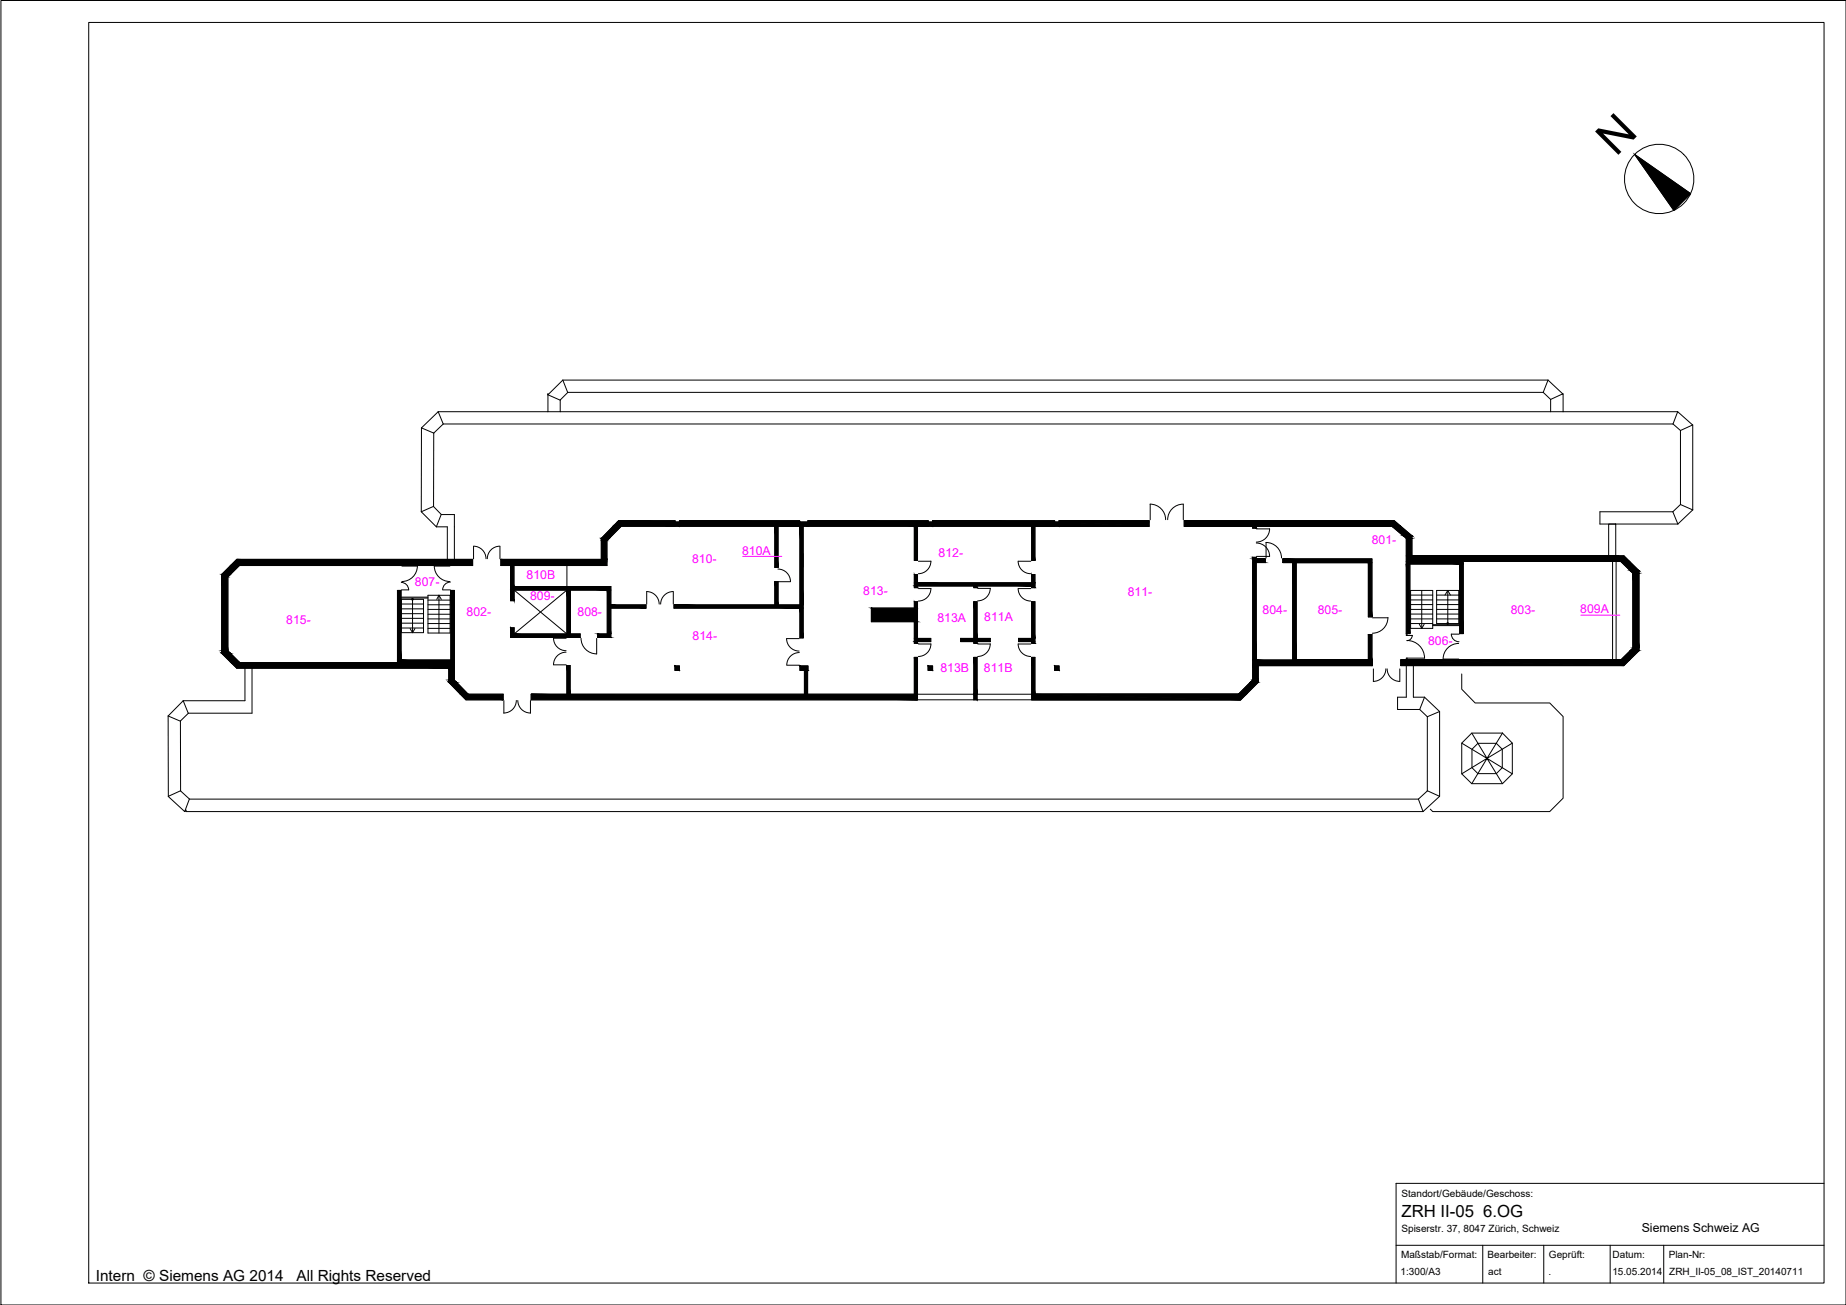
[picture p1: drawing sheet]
<svg xmlns="http://www.w3.org/2000/svg" width="420mm" height="297mm" viewBox="0 0 420 297" stroke-linecap="round" stroke-linejoin="round" font-family="sans-serif">
<!-- layer: S_Schraffur_Wand_tragend -->
<g fill="#000" stroke="#000" stroke-width=".23">
<path d="M241 118.8h20.5v1zM241 118.5h20.5zM269.5 118.5h47.8zM285.9 128h2.1zM292 127.2h20.3zM234.8 158h48.9l-1.3 1.3zM281.9 158h1.8zM318.8 150.2h52.1l-1.3 1.3zM368.9 150.2h2z"/>
<path d="M139.5 119.8l-.8 2.7 2.7-2.7zM139.5 119.8l-.8 2.7h-1.8z"/>
<path d="M140.8 118.5l12.8 .3v-.3zM140.8 118.5l12.8 .3h-13.1z"/>
<path d="M140.5 118.8l13.1 1v-1zM140.5 118.8l13.1 1h-14.1z"/>
<path d="M153.6 118.8l1 1v-1zM153.6 118.8l1 1h-1z"/>
<path d="M176.4 119.8l.7 9.3v-9.3zM176.4 119.8l.7 9.3h-.7z"/>
<path d="M154.6 118.5l27.4 .3v-.3zM154.6 118.5l27.4 .3h-27.4z"/>
<path d="M154.6 118.8l27.4 1v-1zM154.6 118.8l27.4 1h-27.4z"/>
<path d="M182.1 119.8l.7 17.9v-17.9zM182.1 119.8l.7 17.9h-.7z"/>
<path d="M182 118.8l1.9 1v-1zM182 118.8l1.9 1h-1.9z"/>
<path d="M208.1 119.8l.7 7.8v-7.8zM208.1 119.8l.7 7.8h-.7z"/>
<path d="M183.9 118.5l27.3 .3v-.3zM183.9 118.5l27.3 .3h-27.3z"/>
<path d="M183.9 118.8l27.3 1v-1zM183.9 118.8l27.3 1h-27.3z"/>
<path d="M211.2 118.8l1.1 1v-1zM211.2 118.8l1.1 1h-1.1z"/>
<path d="M234.8 119.8l.7 7.8v-7.8zM234.8 119.8l.7 7.8h-.7z"/>
<path d="M212.3 118.5l27.7 .3v-.3zM212.3 118.5l27.7 .3h-27.7z"/>
<path d="M212.3 118.8l27.7 1v-1zM212.3 118.8l27.7 1h-27.7z"/>
<path d="M240 118.8l1 1v-1zM240 118.8l1 1h-1z"/>
<path d="M241 118.5l20.5 .3v-.3zM241 118.5l20.5 .3h-20.5z"/>
<path d="M241 119.8h20.5zM241 118.8l20.5 1h-20.5z"/>
<path d="M269.5 119.8h16.4zM269.5 119.8h47.3z"/>
<path d="M285.1 119.8l.8 .4v-.4zM285.1 119.8l.8 .4h-.8z"/>
<path d="M269.5 118.5l49.3 1.3-1.5-1.3zM269.5 118.5l49.3 1.3h-49.3z"/>
<path d="M316.8 119.8l4.6 2.1-2.6-2.1zM316.8 119.8l4.6 2.1h-2z"/>
<path d="M50.5 131.3l1.4 16.8v-16.8zM50.5 131.3l1.4 16.8h-1.4z"/>
<path d="M50.5 130.8l1.4 .5 .6-.5zM50.5 130.8l1.4 .5h-1.4z"/>
<path d="M52.5 128.7v2.1l2-2.1zM52.5 128.7v2.1h-2z"/>
<path d="M90.5 134.4l.8 15.8v-15.8zM90.5 134.4l.8 15.8h-.8z"/>
<path d="M102.6 134.4l.8 15.8v-15.8zM102.6 134.4l.8 15.8h-.8z"/>
<path d="M53.9 127.3l53.7 1.4v-1.4zM52.5 128.7l1.4-1.4 53.7 1.4z"/>
<path d="M116.2 128.7l.8 4.8v-4.8zM116.2 128.7l.8 4.8h-.8z"/>
<path d="M116.2 134.3l.8 2.4v-2.4zM116.2 134.3l.8 2.4h-.8z"/>
<path d="M129 134.3l.8 10v-10zM129 134.3l.8 10h-.8z"/>
<path d="M136.9 123l1.2 4.3v-4.3zM136.9 123l1.2 4.3h-1.2z"/>
<path d="M114 127.3l24.1 1.4v-1.4zM114 127.3l24.1 1.4h-24.1z"/>
<path d="M136.9 122.5l1.2 .5 .6-.5zM136.9 122.5l1.2 .5h-1.2z"/>
<path d="M116.2 133.5l22.8 .8v-.8zM116.2 133.5l22.8 .8h-22.8z"/>
<path d="M138.2 134.3l.8 10v-10zM138.2 134.3l.8 10h-.8z"/>
<path d="M139 137.7l8 .7v-.7zM139 137.7l8 .7h-8z"/>
<path d="M176.4 132.4l.7 5.3v-5.3zM176.4 132.4l.7 5.3h-.7z"/>
<path d="M153.4 137.7l29.4 .7v-.7zM153.4 137.7l29.4 .7h-29.4z"/>
<path d="M182.1 138.4l.7 6.8v-6.8zM182.1 138.4l.7 6.8h-.7z"/>
<path d="M208.1 137l.7 1.4v-1.4zM208.1 137l.7 1.4h-.7z"/>
<path d="M198.3 138.4l10.5 3.1v-3.1zM198.3 138.4l10.5 3.1h-10.5z"/>
<path d="M208.1 130.8l.7 1.9v-1.9zM208.1 130.8l.7 1.9h-.7z"/>
<path d="M208.1 133.4l.7 .4v-.4zM208.1 133.4l.7 .4h-.7z"/>
<path d="M221.7 137l.7 8.3v-8.3zM221.7 137l.7 8.3h-.7z"/>
<path d="M221.7 133.4l.7 .4v-.4zM221.7 133.4l.7 .4h-.7z"/>
<path d="M234.8 130.8l.7 1.9v-1.9zM234.8 130.8l.7 1.9h-.7z"/>
<path d="M208.1 132.7l27.4 .7v-.7zM208.1 132.7l27.4 .7h-27.4z"/>
<path d="M234.8 133.4l.7 .4v-.4zM234.8 133.4l.7 .4h-.7z"/>
<path d="M234.8 137l.7 8.3v-8.3zM234.8 137l.7 8.3h-.7z"/>
<path d="M285.1 128h.8zM285.1 128h.8z"/>
<path d="M285.1 126.9l.8 .3v-.3zM285.1 126.9l.8 .3h-.8z"/>
<path d="M285.1 128l.8 22.2v-22.2zM285.1 128l.8 22.2h-.8z"/>
<path d="M285.1 127.2h2.9zM285.1 127.2h2.9z"/>
<path d="M285.1 127.2l2.9 .8v-.8zM285.1 127.2l2.9 .8h-2.9z"/>
<path d="M292 128h20.3zM294.2 128h18.1zM294.2 128h18.1z"/>
<path d="M294.2 128h.8zM294.2 128h.8z"/>
<path d="M294.2 128l.8 22.2v-22.2zM294.2 128l.8 22.2h-.8z"/>
<path d="M292 127.2l20.3 .8v-.8zM292 127.2l20.3 .8h-20.3zM292 128h20.3z"/>
<path d="M295 128h17.3zM295 128h17.3z"/>
<path d="M311.4 128l.9 12.4v-12.4zM311.4 128l.9 12.4h-.9z"/>
<path d="M320.1 126.5h48.4zM320.1 126.5h48.4z"/>
<path d="M320.1 128.4l.8 15.8v-15.8zM320.1 128.4l.8 15.8h-.8z"/>
<path d="M319.4 121.9l2 .6v-.6zM319.4 121.9l2 .6h-1.3z"/>
<path d="M320.1 122.5l1.3 4v-4zM320.1 122.5l1.3 4h-1.3z"/>
<path d="M320.1 127.8l12.9 .6v-.6zM320.1 127.8l12.9 .6h-12.9z"/>
<path d="M332.2 128.4l.8 15.8v-15.8zM332.2 128.4l.8 15.8h-.8z"/>
<path d="M320.1 126.5l50.8 1.3-1.3-1.3zM320.1 126.5l50.8 1.3h-50.8z"/>
<path d="M368.9 127.8l4.1 2.1-2.1-2.1zM368.9 127.8l4.1 2.1h-1.9z"/>
<path d="M371.1 129.9l1.9 .6v-.6zM371.1 129.9l1.9 .6h-1.4z"/>
<path d="M371.6 130.5l1.4 17v-17zM371.6 130.5l1.4 17h-1.4z"/>
<path d="M50.5 148.1l2 .6-.6-.6zM50.5 148.1l2 .6h-2z"/>
<path d="M50.5 148.7l4.1 2.1-2.1-2.1zM50.5 148.7l4.1 2.1h-2z"/>
<path d="M90.5 150.2l12.9 .6v-.6zM90.5 150.2l12.9 .6h-12.9z"/>
<path d="M52.6 150.8l50.8 1.3v-1.3zM52.6 150.8l50.8 1.3h-49.5z"/>
<path d="M102.2 152.1l1.2 2.7v-2.7zM102.2 152.1l1.2 2.7h-1.2z"/>
<path d="M102.2 154.8l1.7 .5-.5-.5zM102.2 154.8l1.7 .5h-1.7z"/>
<path d="M102.2 155.3l4.4 2.7-2.7-2.7zM102.2 155.3l4.4 2.7h-1.8z"/>
<path d="M104.8 158l9.7 1.3v-1.3zM104.8 158l9.7 1.3h-8.5z"/>
<path d="M116.2 142.9l.8 1.4v-1.4zM116.2 142.9l.8 1.4h-.8z"/>
<path d="M129 151.5l.8 6.5v-6.5zM129 151.5l.8 6.5h-.8z"/>
<path d="M116.2 144.3l15.8 .8v-.8zM116.2 144.3l15.8 .8h-15.8z"/>
<path d="M136 144.3l3 .8v-.8zM136 144.3l3 .8h-3z"/>
<path d="M153.6 151.6l1 1v-1zM153.6 151.6l1 1h-1z"/>
<path d="M183.1 152.6l.7 5.4v-5.4zM183.1 152.6l.7 5.4h-.7z"/>
<path d="M182.1 151.6l1.8 1v-1zM182.1 151.6l1.8 1h-1.8z"/>
<path d="M120.9 158l87.9 1.3v-1.3zM120.9 158l87.9 1.3h-87.9z"/>
<path d="M208.1 141.5l.7 3.8v-3.8zM208.1 141.5l.7 3.8h-.7z"/>
<path d="M208.1 146l.7 .4v-.4zM208.1 146l.7 .4h-.7z"/>
<path d="M208.1 149.6l.7 8.4v-8.4zM208.1 149.6l.7 8.4h-.7z"/>
<path d="M208.1 145.3l3.7 .7v-.7zM208.1 145.3l3.7 .7h-3.7z"/>
<path d="M211.2 151.6l1.1 1v-1zM211.2 151.6l1.1 1h-1.1z"/>
<path d="M221.7 158l.7 1.3v-1.3zM221.7 158l.7 1.3h-.7z"/>
<path d="M221.7 146l.7 .4v-.4zM221.7 146l.7 .4h-.7z"/>
<path d="M221.7 149.6l.7 8.4v-8.4zM221.7 149.6l.7 8.4h-.7z"/>
<path d="M218.7 145.3l6.7 .7v-.7zM218.7 145.3l6.7 .7h-6.7z"/>
<path d="M231.8 145.3l3.7 .7v-.7zM231.8 145.3l3.7 .7h-3.7z"/>
<path d="M234.8 146l.7 .4v-.4zM234.8 146l.7 .4h-.7z"/>
<path d="M234.8 149.6l.7 8.4v-8.4zM234.8 149.6l.7 8.4h-.7z"/>
<path d="M240 151.6l1 1v-1zM240 151.6l1 1h-1z"/>
<path d="M234.8 159.3h47.6zM234.8 158l47.6 1.3h-47.6z"/>
<path d="M285.1 151.5h1.3zM285.1 151.5h27.3z"/>
<path d="M285.1 151.5l1.3 3.3v-3.3zM285.1 151.5l1.3 3.3h-1.3z"/>
<path d="M285.1 154.8l1.3 .5v-.5zM285.1 154.8l1.3 .5h-1.8z"/>
<path d="M284.6 155.3l-.9 2.7 2.7-2.7zM281.9 158l2.7-2.7-.9 2.7zM234.8 158h48.9z"/>
<path d="M294.2 150.2h.8zM294.2 150.2h.8z"/>
<path d="M311.4 144.4l.9 5.8v-5.8zM311.4 144.4l.9 5.8h-.9z"/>
<path d="M311.4 150.2h1zM295 150.2h17.4z"/>
<path d="M285.1 150.2l27.3 1.3v-1.3zM285.1 150.2l27.3 1.3h-27.3z"/>
<path d="M318.8 151.5h50.8zM318.8 150.2l50.8 1.3h-50.8z"/>
<path d="M371.6 147.5l1.4 .5v-.5zM371.6 147.5l1.4 .5h-1.9z"/>
<path d="M371.1 148l1.9 .1zM371.1 148.1h1.9z"/>
<path d="M371.1 148.1l-.2 2.1 2.1-2.1zM368.9 150.2l2.2-2.1-.2 2.1zM318.8 150.2h52.1z"/>
</g>
<!-- layer: A_Wand_massiv -->
<g fill="none" stroke="#000" stroke-width=".23">
<path d="M153.6 118.8v-.3h-12.8l-3.9 4v4.8h-22.9v1.4h24.1v-5.7l3.3-3.2h12.2M154.6 119.8h27.4M154.6 118.8v-.3h27.4v.3M176.4 119.8v9.3h.7v-9.3M182.1 119.8v17.9h-5v-5.3h-.7v5.3h-23v.7h28.7v6.8h.7v-25.4M183.9 119.8h27.3M183.9 118.8v-.3h27.3v.3M208.1 119.8v7.8h.7v-7.8M212.3 119.8h27.7M212.3 118.8v-.3h27.7v.3M234.8 119.8v7.8h.7v-7.8M241 118.8v-.3h20.5v1.3h-20.5"/>
<path d="M269.5 118.5h47.8l4.1 3.4v4.6h48.2l3.4 3.4v18.2l-3.4 3.4h-50.8v-1.3h50.1l2.7-2.7v-17l-2.7-2.7h-35.9v16.4h-.8v-15.8h-11.3v15.8h-.8v-21.7l-3.3-2.7h-30.9v.4h-.8v-.4h-15.6zM50.5 130.8l3.4-3.5h53.7v1.4h-53.1l-2.6 2.6v16.8l2.7 2.7h35.9v-16.4h.8v15.8h11.3v-15.8h.8v20.4l3.2 3.2h7.9v1.3h-8.5l-3.8-4v-3.2h-48.3l-3.4-3.4zM116.2 128.7v8h.8v-2.4h12v10h-12v-1.4h-.8v2.2h15.8v-.8h-2.2v-10h8.4v10h-2.2v.8h3v-11.6h-22.8M117 128.7v4.8M139 137.7h8v.7h-8M198.3 138.4h9.8v-1.4h.7v8.3h3v.7h-3v.4h-.7v-4.9h-9.8zM208.1 130.8h.7v1.9h26v-1.9h.7v3h-.7v-.4h-12.4v.4h-.7v-.4h-12.9v.4h-.7zM221.7 137h.7v8.3h3v.7h-3v.4h-.7v-.4h-3v-.7h3zM234.8 137h.7v9.4h-.7v-.4h-3v-.7h3zM367 127.8v22.4M367.8 127.8v22.4M129 158v-6.5h.8v6.5"/>
<path d="M183.1 152.6v5.4M183.8 152.6v5.4M208.1 158v-8.4h.7v9.7h-87.9v-1.3h87.9M221.7 149.6h.7v9.7h-.7zM221.7 158h.7M234.8 158h47.1l3.2-3.2v-27.9h.8v.3h2.1v.8h-2.1v22.2h8.3v-22.2h-2.2v-.8h20.3v13.2h-.9v-12.4h-16.4v22.2h16.4v-5.8h.9l.1 7.1h-26v3.8l-4 4h-47.6v-9.7h.7v8.4"/>
</g>
<!-- layer: A_Gelaender -->
<path d="M91.3 135.9h6.1M91.3 136.1h6.1M326.1 142.2h6.1v.2h-6.1" fill="none" stroke="#000" stroke-width=".23"/>
<!-- layer: A_Tueren -->
<g fill="none" stroke="#000" stroke-width=".23">
<path d="M261.8 114.8a3.5 3.5 0 0 1 3.5 3.5M261.8 114.8v3.5M265.8 118.3a3.5 3.5 0 0 1 3.5-3.5v3.5M91.3 132.6a1.67 1.67 0 0 1 1.7 1.6M91.4 134.3h1.6M91.5 128.8h3.5M95 128.8a3.5 3.5 0 0 1-3.5 3.6M100.8 134.3h1.7M102.4 128.8h-3.6a3.5 3.5 0 0 0 3.6 3.6M102.5 132.5a1.76 1.76 0 0 0-1.7 1.7M107.8 124.3a2.86 2.86 0 0 1 2.8 2.9M107.8 124.4v2.8"/>
<path d="M113.8 124.3a2.86 2.86 0 0 0-2.9 2.9M113.8 124.4v2.8M147.2 134.6a2.86 2.86 0 0 1 2.8 2.9M147.2 134.7v2.8M153.2 134.6a2.86 2.86 0 0 0-2.8 2.9M153.2 134.7v2.8M177.1 129.5a2.86 2.86 0 0 1 2.8 2.9h-2.8M209 134l2.9-.1a2.86 2.86 0 0 1-2.9 2.9M209 127.7h2.9a2.86 2.86 0 0 1-2.9 2.9M222.5 133.9h2.9M225.4 133.9a2.86 2.86 0 0 1-2.9 2.9M234.6 134l-2.9-.1a2.86 2.86 0 0 0 2.9 2.9"/>
<path d="M234.6 127.7h-2.9a2.86 2.86 0 0 0 2.9 2.9M285.9 123.6a3 3 0 0 1 3.1 3M286 126.6h3M286 120.4h3M289 120.4a3 3 0 0 1-3.1 3M291.7 127a3.5 3.5 0 0 0-3.6-3.5l.1 3.5M114.7 159.5v2.8M117.5 159.4a2.86 2.86 0 0 1-2.8 2.9M117.9 159.4a2.86 2.86 0 0 0 2.8 2.9M120.7 159.5v2.8M128.8 148.4a2.86 2.86 0 0 0-2.8 2.9h2.9M128.9 145.3h-2.9a2.86 2.86 0 0 0 2.8 2.8"/>
<path d="M132.2 145.3a3.5 3.5 0 0 0 3.6 3.5M135.8 145.3v3.6M179 145.3a2.86 2.86 0 0 0 2.9 2.9M179.1 145.4h2.8M179.1 151.4h2.8M181.9 148.5a2.86 2.86 0 0 0-2.8 2.9M209 146.6h2.9a2.86 2.86 0 0 1-2.9 2.8M222.5 146.6h2.9M225.4 146.6a2.86 2.86 0 0 1-2.9 2.8M234.6 146.6h-2.9a2.86 2.86 0 0 0 2.9 2.8M312.4 140.6h3.5a3.5 3.5 0 0 1-3.5 3.5M312.6 152.3v2.8"/>
<path d="M315.4 152.2a2.86 2.86 0 0 1-2.8 2.9M315.7 152.2a2.86 2.86 0 0 0 2.9 2.9v-2.8M320.1 144.2v.4h1.4M320.2 145.8a4 4 0 0 1 4 4M320.3 144.2v.4M320.3 149.8v.4M321.4 144.6a1.21 1.21 0 0 1-1.2 1.2M324.3 149.8h-4.2v.4M330.3 144.3a1.76 1.76 0 0 0 1.8 1.8M330.3 144.3h1.8M332 146.5a3.5 3.5 0 0 0-3.5 3.5h3.5"/>
</g>
<!-- layer: A_Treppen+Lift -->
<g fill="none" stroke="#000" stroke-width=".23">
<path d="M91.4 136.4h5v7.6h-5zM91.4 137.5h5M91.4 138.6h5M91.4 139.7h5M93.9 136.4v7.6M97.4 138.7h5M97.4 135.5h5v8.6h-5zM97.4 139.8h5M97.4 137.7h5M97.4 136.6h5M99.9 135.5v8.6M99.9 135.5l.6 .9"/>
<path d="M99.9 135.5l-.5 .9M117 134.3l12 10M129 134.3l-12 10M321.1 134.4h5v8.6h-5zM321.1 136.6h5M321.1 135.5h5M321.1 137.6h5M321.1 138.7h5M321.1 139.8h5M323.6 134.4v8.6M327 134.4h5v7.5h-5zM327 136.6h5"/>
<path d="M327 135.5h5M327 137.6h5M327 138.7h5M327 139.8h5M329.5 134.4v7.5M329.5 134.4l.6 1.1M329.5 134.4l-.6 1.1M91.4 141.8h5M91.4 142.9h5M91.4 140.7h5M93.3 143.1l.6 .9M94.4 143.1l-.5 .9"/>
<path d="M97.4 143h5M97.4 140.9h5M97.4 141.9h5M321.1 140.9h5M321.1 141.9h5M323 142.1l.6 .9M324.1 142.1l-.5 .9M327 140.9h5"/>
<circle cx="93.9" cy="136.4" r=".19"/>
<circle cx="329.5" cy="141.9" r=".19"/>
</g>
<!-- layer: A_Flachdach -->
<g fill="none" stroke="#000" stroke-width=".23">
<path d="M95.9 97.4l2.8 1.2M95.9 97.4v19.1M98.7 98.6v16.7M99.7 93.7h282.1M99.7 93.7l1.2 2.8M99.7 93.7l-3.8 3.7M100.9 96.5h279.9M100.9 96.5l-2.2 2.1M124.7 89.9h.1M124.7 89.9l2.8 1.2M124.7 89.9v3.8M128.1 86.5l1.1 2.8"/>
<path d="M128.1 86.5h224.2M128.1 86.5l-3.4 3.4M129.2 89.3h222M129.2 89.3l-1.7 1.7v2.7M351.2 89.3l1.7 1.6M352.3 86.5l-1.1 2.8M352.3 86.5l3.4 3.1M352.9 90.9v2.8M355.7 89.6l-2.8 1.3M355.7 89.6l.1 4.1M380.8 96.5l1.7 1.5M381.8 93.7l-1 2.8"/>
<path d="M381.8 93.7l3.4 3M382.5 98l2.8-1.3v19.4M382.5 98v16.8M95.9 116.5l3.4 3.4M98.7 115.3l-2.8 1.2M98.7 115.3l1.8 1.8M99.3 119.9h2.5v7.4M100.4 117.1l-1.1 2.8M100.5 117.1h2.9v10.2M366.1 119.3h1.6v7.2h-1.6zM380.7 116.5l1.2 2.8M380.7 116.5h-16.5v2.8h17.7"/>
<path d="M382.5 114.8l2.8 1.3M382.5 114.8l-1.8 1.7M385.3 116.1l-3.4 3.2M41.7 159.5l1.1 2.8M41.7 159.5l-3.4 3.5M55.8 152.1v7.4h-14.1M57.4 152.1v10.2h-14.5l-1.8 1.8v15.9l2 1.9h279.7M320.1 151.5v7.2h-2v2.8h5M321.7 151.5v7.2h2.5M324.2 158.7l-1.1 2.8M324.2 158.7l3.5 3.3M38.3 163l2.8 1.2"/>
<path d="M38.3 163v18.3M41.1 180l-2.8 1.3M323.1 161.5l1.8 1.6M324.9 180l2.8 1.3M324.9 163.1v16.9l-2.1 1.9M327.7 162l-2.8 1.1M327.7 162v19.3M38.3 181.3l3.7 3.4M42 184.7l.3-.3v.3h281.6M43.1 181.9l-1.1 2.8M322.8 181.9l1.1 2.8M327.7 181.3l-3.8 3.4"/>
</g>
<!-- layer: A_Stuetzen -->
<path d="M153.6 118.8h1v1h-1zM182 118.8h1.9v1h-1.9zM211.2 118.8h1.1v1h-1.1zM240 118.8h1v1h-1zM153.6 151.6h1v1h-1zM182.1 151.6h1.8v1h-1.8zM211.2 151.6h1.1v1h-1.1zM240 151.6h1v1h-1z" fill="none" stroke="#000" stroke-width=".23"/>
<!-- layer: A_Fassadenverkleidung -->
<path d="M208.8 158h12.9M208.8 159.3h12.9M222.4 158h12.4M222.4 159.3h12.4" fill="none" stroke="#000" stroke-width=".23"/>
<!-- layer: FM_Index_Raumnummern -->
<path d="M169 126.6h8.9M359.8 140h8.9" fill="none" stroke="#f0f" stroke-width=".23"/>
<!-- layer: A_Vordach -->
<path d="M332.7 153.4v3.5l3 3.1h17l3.1 3.1v18.6l-3.1 3h-26.6l-.6-.5" fill="none" stroke="#000" stroke-width=".23"/>
<!-- layer: A_Fenster -->
<path d="M332.7 169.1l2.3-2.2h7l2.2 2.2v7l-2.2 2.3h-7l-2.3-2.3zM332.7 176.1l5.8-3.5-3.5 5.8M335 166.9l3.5 5.7-5.8-3.5M336.4 169.2h4.2l1.3 1.3v4.2l-1.3 1.4h-4.2l-1.4-1.4v-4.2zM342 166.9l-3.5 5.7 5.7-3.5M344.2 176.1l-5.7-3.5 3.5 5.8" fill="none" stroke="#000" stroke-width=".23"/>
<!-- layer: A_Sichtkanten -->
<path d="M129 128.7v4.8" fill="none" stroke="#000" stroke-width=".23"/>
<!-- layer: L_Planrand -->
<path d="M.2 .1h420v296.9h-420zM20.2 5.1h395v286.9h-395z" fill="none" stroke="#000" stroke-width=".23"/>
<!-- layer: L_Plankopf -->
<path d="M415.2 269.4h-97.4v22.6M317.8 283.4h97.4M337.5 283.4v8.6M351.4 283.4v8.6M366.5 283.4v8.6M378.7 283.4v8.6" fill="none" stroke="#000" stroke-width=".23"/>
<!-- layer: L_Nordpfeil -->
<g fill="none" stroke="#000" stroke-width=".23">
<path d="M372.1 35.2l12.7 8.9-3.8 3.8z"/>
<circle cx="377.6" cy="40.7" r="7.9"/>
</g>
<path d="M372.1 35.2l12.7 8.9-3.8 3.8zM384.8 44.1l-3.8 3.8z" fill="#000" stroke="#000" stroke-width=".23"/>
<text font-size="10.5" x="367.8" y="35.8" transform="rotate(-45 367.8 35.8)">N</text>
<text font-size="3.8" x="319" y="277">ZRH II-05 6.OG</text>
<g font-size="3.5">
<text x="21.8" y="291.5">Intern © Siemens AG 2014</text>
<text x="67.5" y="291.5">All Rights Reserved</text>
</g>
<g font-size="2.8" fill="#f0f">
<text x="312.2" y="123.9">801-</text>
<text x="119.8" y="131.9">810B</text>
<text x="157.5" y="128.2">810-</text>
<text x="168.9" y="126.3">810A</text>
<text x="213.6" y="126.8">812-</text>
<text x="94.4" y="133.4">807-</text>
<text x="120.6" y="136.7">809-</text>
<text x="196.5" y="135.5">813-</text>
<text x="256.7" y="135.7">811-</text>
<text x="65.2" y="142.1">815-</text>
<text x="106.2" y="140.2">802-</text>
<text x="131.4" y="140.2">808-</text>
<text x="213.4" y="141.5">813A</text>
<text x="224" y="141.3">811A</text>
<text x="287.4" y="139.7">804-</text>
<text x="299.9" y="139.8">805-</text>
<text x="343.9" y="139.7">803-</text>
<text x="359.7" y="139.6">809A</text>
<text x="157.6" y="145.7">814-</text>
<text x="325" y="146.9">806-</text>
<text x="214" y="152.9">813B</text>
<text x="223.9" y="152.9">811B</text>
</g>
<text font-size="2.8" x="373.7" y="280.5">Siemens Schweiz AG</text>
<g font-size="2.3">
<text x="319" y="272.4">Standort/Gebäude/Geschoss:</text>
<text x="319" y="280.5">Spiserstr. 37, 8047 Zürich, Schweiz</text>
<text x="318.9" y="286.4">Maßstab/Format:</text>
<text x="338.6" y="286.4">Bearbeiter:</text>
<text x="352.6" y="286.4">Geprüft:</text>
<text x="367" y="286.4">Datum:</text>
<text x="379.8" y="286.4">Plan-Nr:</text>
<text x="318.8" y="290.2">1:300/A3</text>
<text x="338.7" y="290.2">act</text>
<text x="352.5" y="290.2">.</text>
<text x="367" y="290.2">15.05.2014</text>
<text x="379.9" y="290.2">ZRH_II-05_08_IST_20140711</text>
</g>
</svg>
